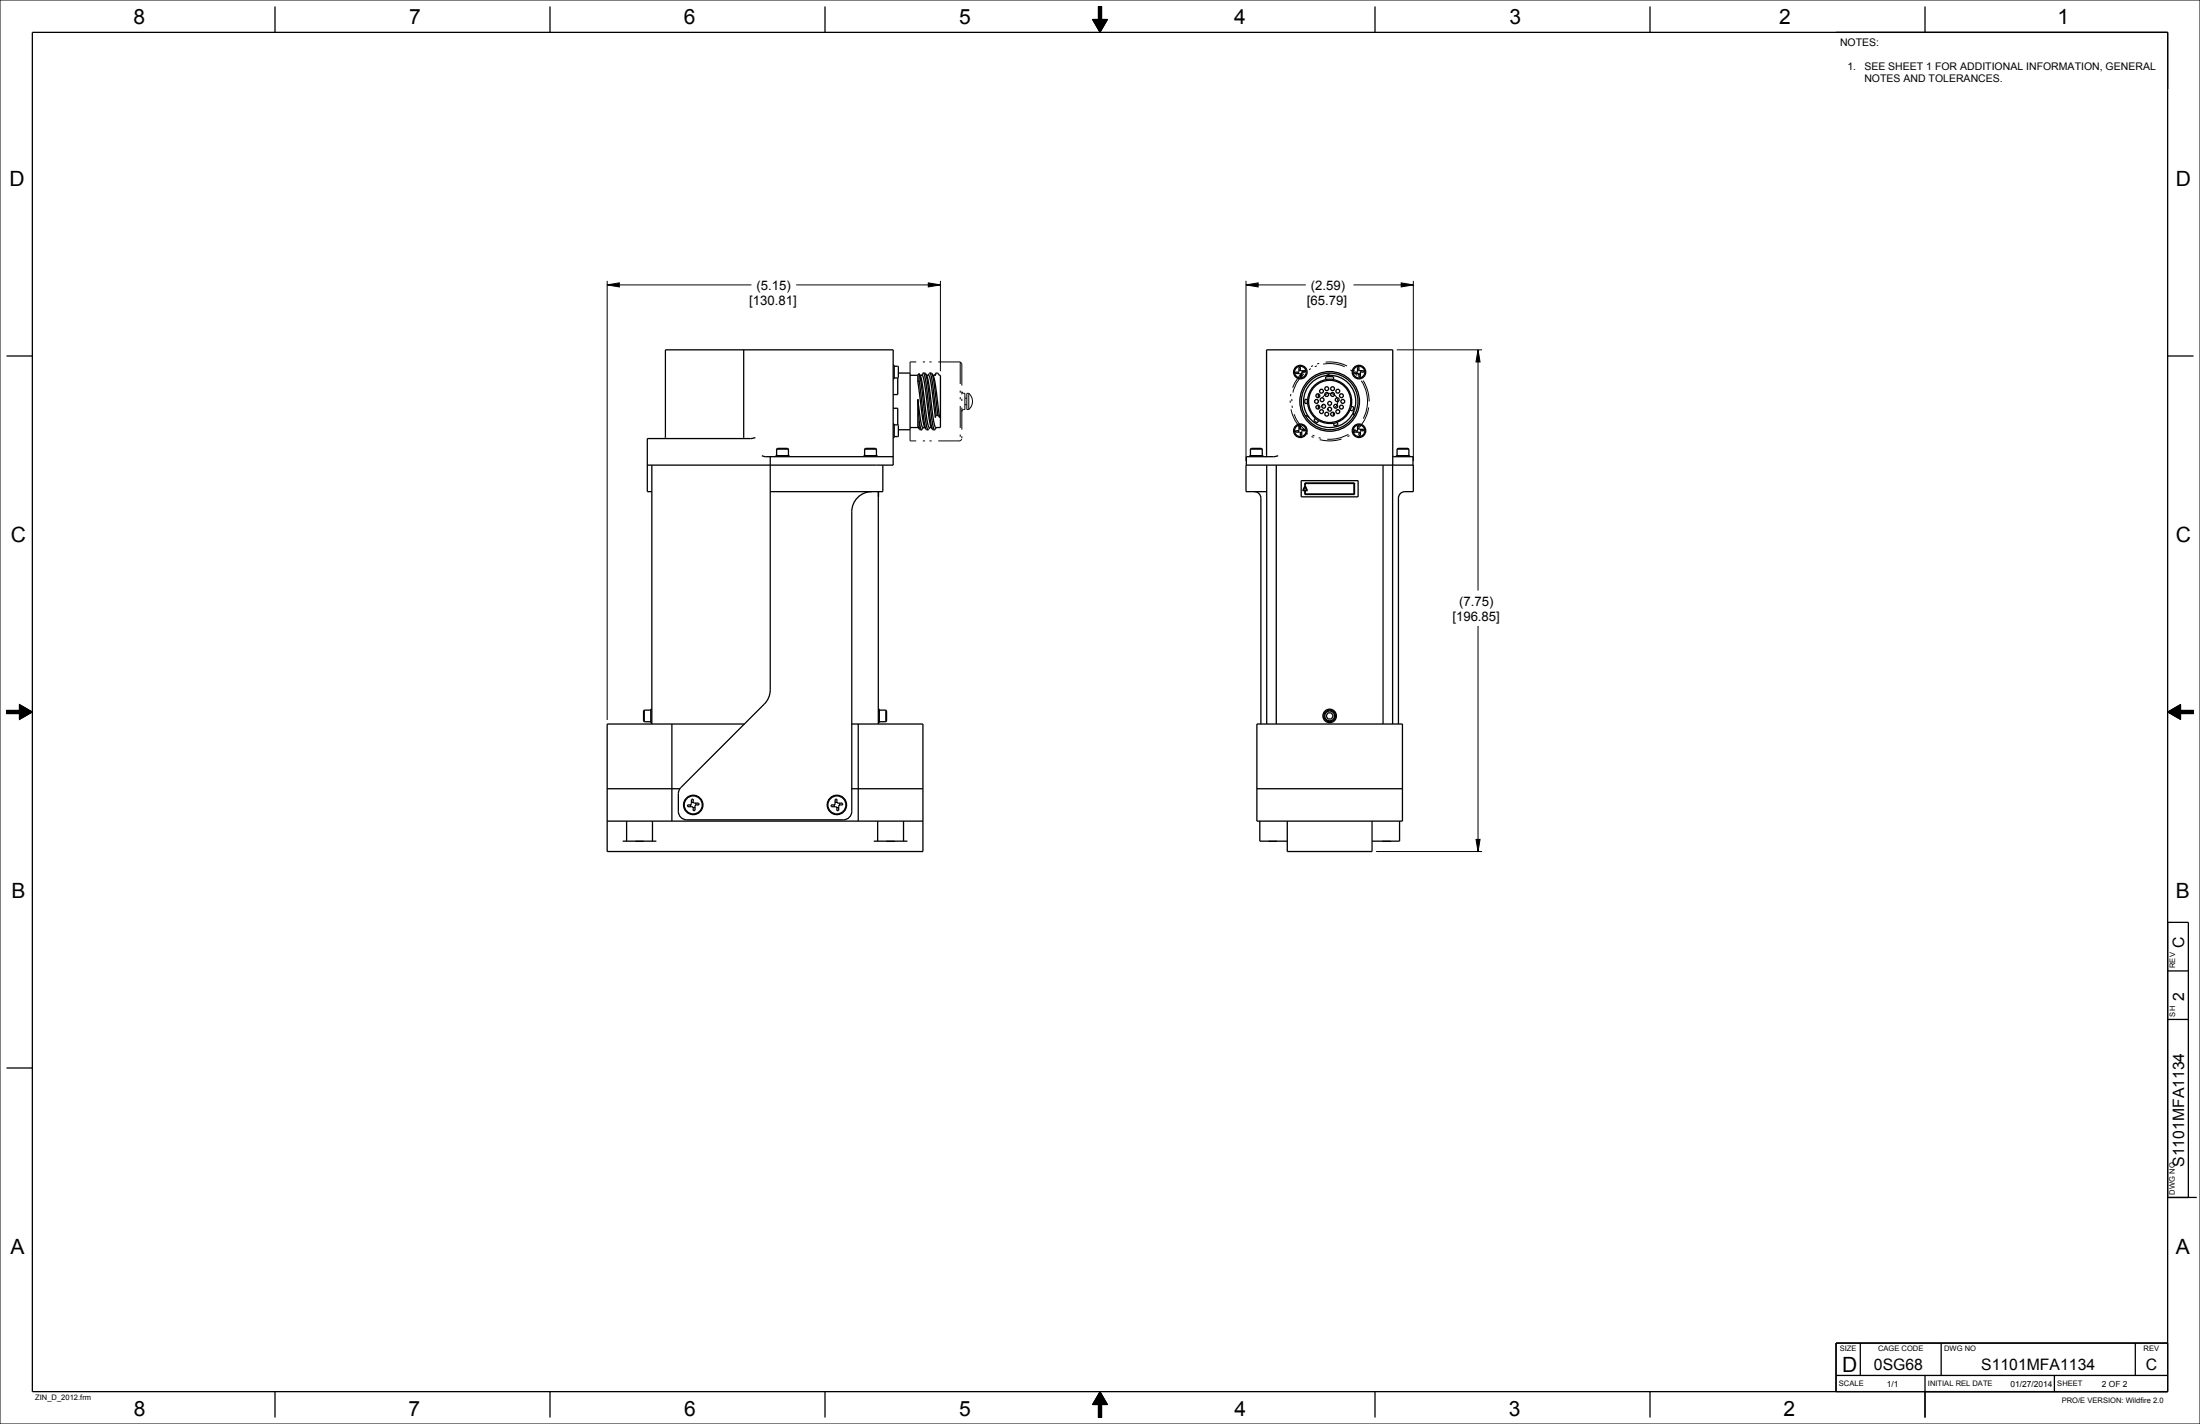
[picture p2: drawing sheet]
<svg xmlns="http://www.w3.org/2000/svg" width="864mm" height="559mm" viewBox="0 0 864 559" stroke-linecap="round" stroke-linejoin="round" font-family="sans-serif">
<g fill="none" stroke="#000" stroke-width=".39">
<path d="M0 0h863.6v558.8h-863.6zM431.2 2.5h1.2v5.1h2.3l-2.9 5.1-2.9-5.1h2.3zM238.3 111.8l4.8-.8v1.6zM238.3 110.2v172.3M238.3 111.8h56.7M312.5 111.8h56.7M364.4 111l4.8 .8-4.8 .8zM369.2 110.2v35.5M489.1 111.8l4.8-.8v1.6zM489.1 111.8h23.5M489.1 110.2v70.7M531.3 111.8h23.5"/>
<path d="M550 111l4.8 .8-4.8 .8zM554.8 110.2v70.7M548.3 137.3h33.5M580.2 137.3l.8 4.7h-1.6zM580.2 137.3v94.4M580.2 245.6v88.6M2.5 278.8h5.1v-2.3l5.1 2.9-5.1 2.9v-2.3h-5.1zM850.9 279.4l5.1-2.9v2.3h5.1v1.2h-5.1v2.3zM540.2 334.2h41.6M579.4 329.4h1.6l-.8 4.8zM431.8 546.1l2.9 5.1h-2.3v5.1h-1.2v-5.1h-2.3z"/>
</g>
<path d="M431.2 2.5h1.2v5.1h2.3l-2.9 5.1-2.9-5.1h2.3zM238.3 111.8l4.8-.8v1.6zM364.4 111l4.8 .8-4.8 .8zM489.1 111.8l4.8-.8v1.6zM550 111l4.8 .8-4.8 .8zM580.2 137.3l.8 4.7h-1.6zM850.9 279.4l5.1-2.9v2.3h5.1v1.2h-5.1v2.3zM2.5 278.8h5.1v-2.3l5.1 2.9-5.1 2.9v-2.3h-5.1zM579.4 329.4h1.6l-.8 4.8zM431.8 546.1l2.9 5.1h-2.3v5.1h-1.2v-5.1h-2.3z" fill="#000"/>
<g fill="none" stroke="#000" stroke-width=".51">
<path d="M12.7 12.7h838.2v533.4h-838.2zM107.9 2.5v10.2M215.9 2.5v10.2M323.8 2.5v10.2M539.8 2.5v10.2M647.7 2.5v10.2M755.6 2.5v10.2M2.5 139.7h10.2M291.9 137.3v34.4l-.2 .4M850.9 139.7h10.2M350.6 143.4h.4v5.3h-.4M351 143.7h1.4l.2 .3v4.1l-.2 .2"/>
<path d="M351 148.3h1.4M352.4 148.3v6.5h-1.8M352.6 146.4h4.6v22.2h-4.6M357.2 147.3h3.1M360.3 149.9l1.8 14.1a8.6 8.6 0 0 0 1.3 4.3M360.3 156.7l.5 8.4M360.3 156.7l1.4 10 .5 1 .9 .1M360.3 147.3v2.6M360.3 156.7v10.6M360.7 146.6l-.4 .7M360.8 146.6h.1M360.8 146.6v.1"/>
<path d="M360.8 146.7h.1M360.8 149.3l1.8 15 .8 4M360.8 149.3l-.5 .6M360.8 146.7v2.6M360.8 146.7l.8 4 1.8 14.8 .5 2.3 .4 .8M360.8 146.7a14.7 14.7 0 0 1 1.7 7.2l1.7 12.4 .5 1.4 .9 .1M361.1 147.3h1l.5 1.5 1.8 13.2a13.3 13.3 0 0 0 1.6 6.3M362.4 146.4l.9 .2M362.4 146.4l-.6 .9M362.4 146.4l.5 .8 .5 2.4 1.8 14.8 .8 3.9M363.3 146.6l.1 .1M363.4 146.7l.8 4 1.7 14.8 .5 2.3 .5 .8"/>
<path d="M363.4 146.7a14.8 14.8 0 0 1 1.6 7.2l1.9 13 .4 .9h1.9v-20.5h-.5M363.7 147.3h.9l.5 1.2 2.1 15.3 .3-.7M365 146.4l-.6 .9M365 146.4l.8 .2M365 146.4l.5 .9 .4 2.4 1.6 13.4M365.8 146.6l.7 1.3 .5 2.3 1.8 13.6-.7-.7M365.8 146.6l.1 .1M365.9 146.7h.1M365.9 146.7l.8 4.1 1.4 12.3M367.4 146.4l-.5 .9M367.4 146.4h.1M367.5 146.4l-.3 1-1-.1"/>
<path d="M367.5 146.4h-.1M367.5 146.4h.6l.6 .9M368.7 147.3l.1 .1M509.6 146l.2 .6M510.4 145.1v-1l-.5 .1v1.7l-1.4 .1 .1 .6h1.7l.1 1.3h.4l.2-1.6 .3-.3M510.4 145.1l.4 .4h1.5l.1 .5h-1.1M510.5 145.2l-.6 .2M511 146.6l-.6 .2M511.1 145.5l.2 .5M513.2 156.7v1.6M515.9 151.3l2.5-1.7 2-.6v-1.1h3.1v1.1a8.7 8.7 0 0 1 6.9 10.4l1 .4-.2 .7-.2 .8-1.1-.4a8.7 8.7 0 0 1-5 4.8l.3 1-.7 .2-.8 .2-.3-1a8.7 8.7 0 0 1-5.7-1.1l-.7 .9-.6-.4-.7-.5 .7-.9a8.7 8.7 0 0 1-3.1-5.8h-1.1v-1.6h1.1l.9-2.9zM517.5 154.6v1.4"/>
<path d="M517.5 157.3v.5M517.5 159v1.5M522 146.4l-1.5 1M523.5 148.9h-3.1M530.5 159.5l-.5 1.5M532.6 146l.2 .6M533.5 145.1v-1l-.6 .1v1.5l-.3 .3M533.5 145.1l.3 .4 1.6 .2v.3l-1.3 .2-.1 1.7h-.5l-.2-1.3h-1.7l-.1-.6h1.1M533.5 145.2l-.6 .2M534 146.6l-.5 .2M534.1 145.5l.2 .5M261 172.1l.2-.4v-34.4h89.4v45.2h-96.5"/>
<path d="M296.5 171.7l-1.9 .4h-40.5v20.8h1.8M299.1 178.8l1.5 .4h50M302.4 179.2v91.5a7.9 7.9 0 0 1-2.4 5.6l-33.1 33.2-.6 1.9v7a3.3 3.3 0 0 0 3.3 3.3h61.5a3.3 3.3 0 0 0 3.3-3.3v-117.6a7.9 7.9 0 0 1 7.8-7.9M304.5 179.2v-.4h5.3v.4M304.9 176.2l.3-.2h4l.3 .2M304.9 176.2v2.6M304.9 176.2h4.6M309.5 176.2v2.6M339.1 179.2v-.4h5.3v.4M339.4 176.2l.3-.2h4l.3 .2M339.4 176.2v2.6M339.4 176.2h4.6"/>
<path d="M344 176.2v2.6M350.6 166.4h.4v5.3h-.4M350.6 160.2h1.8v6.5M351 166.7h1.4M352.4 166.7l.2 .3v4.1l-.2 .2h-1.4M357.2 167.8h3.4M360.3 167.3l.5 .8M360.3 167.3l.6 1M360.8 168.1l.1 .2M360.8 165.1l.5 2.7 .5 .8M360.8 165.1v3M360.9 168.3l.2 .3h.7"/>
<path d="M362.4 167.8l-.6 .8M363.4 168.3h.1M363.4 168.3l.3 .3h.6M364.6 168.4l-.3 .2M365 167.8l-.4 .5M366 168.3l.2 .3h.7M367.5 167.8l-.6 .8M367.5 163.1h.6M490.5 179.2v-.4h5.3v.4M490.9 176.2h4.6M490.9 176.2l.3-.2h4l.3 .2M490.9 176.2v2.6"/>
<path d="M495.5 176.2v2.6M496.8 179.2l.4-.4v-41.5h49.5v45.2M501.8 178.8l-1.9 .4h-10.7v3.3M509.6 169l.2 .6M510.5 168.2l-.6 .2M511 169.6l-.6 .3M511.1 168.5l.2 .5M511.3 169h1.1l-.1-.5-1.7-.1-.2-1.3-.5 .1v1.7l-1.4 .1 .1 .4 1.5 .2 .3 .3M511.3 169l-.3 .4v1.5l-.6 .1v-1.1M512.3 163.1l1.6 .7M516.3 164.2l1.3 .9M523.4 161.8v1.4"/>
<path d="M524.9 160.8h.5M525 165.7l-1.5 .4M531.5 161.3l.1 1.8M532.6 169l.3-.3 .2-1.6h.4l.1 1.3 1.7 .1 .1 .5-1.3 .2-.1 1.7-.5 .1v-1.1M532.6 169h-1.1l.1 .6h1.5l.4 .3M532.6 169l.2 .6M533.5 168.2l-.6 .2M534 169.6l-.5 .3M534.1 168.5l.2 .5M546.7 178.8l.4 .4h7.6v3.3M548.1 179.2v-.4h5.3v.4M548.4 176.2h4.7"/>
<path d="M548.4 176.2l.3-.2h4l.4 .2M548.4 176.2v2.6M553.1 176.2v2.6M255.9 182.5v101.6M344.8 192.9v91.2M344.8 192.9v2.1M346.5 182.5v10.4h-44.1M492.4 192.9l1.6 .6 .7 .9 .3 1.1v88.6M497.2 192.9h-8.1v-10.4h65.7v10.4l-4.4 .3-1.2 1.2-.2 1.1v88.6M497.2 182.5v101.6M501 182.5v101.6M510.8 188.6h22.3v6.4h-22.3z"/>
<path d="M512.2 189.5h19.5v4.5h-19.5v-1.4h-.8l.9-2.1 .9 2.1h-.8v1.2h19.1v-4.1h-19.1v.8h-.2zM512.3 191l.6 1.3h-1.2zM542.9 182.5v101.6M546.7 182.5v101.6M252.9 278.7l-.3 .3v3.9l.3 .3M252.9 278.7v4.5M252.9 278.7h2.6M255.9 278.3h-.4v5.3h.4M344.8 278.3h.4v5.3h-.4M345.2 278.7h2.5M347.7 278.7l.3 .3v3.9l-.3 .3M347.7 278.7v4.5"/>
<path d="M521.3 279.7h1.3l.7 1.2-.7 1.2h-1.3l-.7-1.2zM252.9 283.2h2.6M263.7 284.1v38.1M292.2 284.1h-53.9v50.1h124v-50.1h-27.9M336.9 284.1v38.1M345.2 283.2h2.5M493.4 284.1h57.1v38.1h-57.1zM238.3 309.5h28.6M271 315.8l.3 .8M271.4 313.7l.7-.1 .1 1.2 .3 .3 1.8 .1 .1 .7h-1.2l-.3 .3-.1 1.8-.7 .1v-1.2l-.3-.3h-1.8l-.1-.7 1.2-.1 .3-.3zM272.2 314.8l-.8 .2M272.8 316.7l-.7 .3"/>
<path d="M273 315.2l.2 .7M327.4 315.8l.3 .8M327.8 313.7l.7-.1 .1 1.2 .3 .3 1.8 .1 .1 .7h-1.2l-.3 .3-.1 1.8-.7 .1v-1.2l-.3-.3h-1.8l-.1-.7 1.2-.1 .3-.3zM328.5 314.8l-.7 .2M329.2 316.7l-.7 .3M329.3 315.2l.3 .7M334.4 309.5h27.9M493.4 309.5h57.1M238.3 322.2h124M244.4 330.1h13.2M246 322.2v7.9M249.4 330.1l.1 .1"/>
<path d="M252.7 330.1l-.1 .1M256.1 322.2v7.9M343 330.1h13.2M344.5 322.2v7.9M347.9 330.1l.1 .1M351.3 330.1l-.1 .1M354.7 322.2v7.9M494.5 322.2v7.9h10.8M497.9 330.1l.1 .1M501.3 330.1l-.1 .1M505.3 322.2v12h33.3v-12M542.6 330.1l.1 .1"/>
<path d="M546 330.1l-.1 .1M549.4 322.2v7.9h-10.8M850.9 361.9h8.1v108M850.9 381h8.1M2.5 419.1h10.2M850.9 400h8.1M850.9 469.9h11.4M720.7 539.8h130.2M730.2 527v12.8M755.6 539.8v16.5M762 527v12.8M806.4 539.8v6.3"/>
<path d="M838.2 527v12.8M850.9 527h-130.2v19.1M107.9 546.1v10.2M215.9 546.1v10.2M323.8 546.1v10.2M539.8 546.1v10.2M647.7 546.1v10.2"/>
<circle cx="510.4" cy="146" r="2.29"/>
<circle cx="510.4" cy="146" r="2.65"/>
<circle cx="516.8" cy="157.5" r=".76"/>
<circle cx="517.3" cy="159.8" r=".76"/>
<circle cx="517.3" cy="155.3" r=".76"/>
<circle cx="518.8" cy="153.5" r=".76"/>
<circle cx="519" cy="156.9" r=".76"/>
<circle cx="519.6" cy="159.4" r=".76"/>
<circle cx="520.8" cy="154.8" r=".76"/>
<circle cx="520.8" cy="152.5" r=".76"/>
<circle cx="522" cy="157.5" r="11.7"/>
<circle cx="522" cy="157.5" r="10.3"/>
<circle cx="522" cy="157.5" r="8.3"/>
<circle cx="522" cy="158.3" r=".76"/>
<circle cx="522" cy="157.5" r="11.1"/>
<circle cx="523.1" cy="154.8" r=".76"/>
<circle cx="523.1" cy="152.5" r=".76"/>
<circle cx="524.3" cy="159.4" r=".76"/>
<circle cx="524.9" cy="156.9" r=".76"/>
<circle cx="525.2" cy="153.5" r=".76"/>
<circle cx="526.6" cy="155.3" r=".76"/>
<circle cx="526.6" cy="159.8" r=".76"/>
<circle cx="527.1" cy="157.5" r=".76"/>
<circle cx="533.5" cy="146" r="2.29"/>
<circle cx="533.5" cy="146" r="2.65"/>
<circle cx="510.4" cy="169" r="2.29"/>
<circle cx="510.4" cy="169" r="2.65"/>
<circle cx="518.8" cy="161.5" r=".76"/>
<circle cx="520.8" cy="162.5" r=".76"/>
<circle cx="522" cy="160.6" r=".76"/>
<circle cx="523.1" cy="162.5" r=".76"/>
<circle cx="525.2" cy="161.5" r=".76"/>
<circle cx="533.5" cy="169" r="2.29"/>
<circle cx="533.5" cy="169" r="2.65"/>
<circle cx="522" cy="280.9" r="2.28"/>
<circle cx="522" cy="280.9" r="2.65"/>
<circle cx="522" cy="280.9" r="1.92"/>
<circle cx="272.1" cy="315.9" r="3.8"/>
<circle cx="272.1" cy="315.9" r="3.5"/>
<circle cx="328.5" cy="315.9" r="3.8"/>
<circle cx="328.5" cy="315.9" r="3.5"/>
</g>
<g fill="none" stroke="#000" stroke-width=".39" stroke-dasharray="8.6 2.6 .9 1.7 .9 2.6" stroke-linecap="butt">
<path d="M357.2 146.4v-4.4M376.9 142v31M376.9 142h-19.7M377.6 142.7v29.7M377.6 142.7l-.7-.7M377.6 153.6l.2 .5 .5 .2M378.8 154.3h-.5M379.5 158.8h-.7M379.5 156.3h-.7M380.3 154.3h-.8M380.3 154.3l1.1 1.5 .3 1.7M381.7 157.5l-.3 1.8-1.1 1.4"/>
<path d="M525.1 157.5a3.2 3.2 0 0 0-4.5-2.8 3.2 3.2 0 0 0-.6 5.3 3.2 3.2 0 0 0 5.1-1.8v-.7M536.8 157.5a14.9 14.9 0 0 0-21.8-13.1 14.9 14.9 0 0 0-1.3 25.5 14.9 14.9 0 0 0 23-10.9l.1-1.5M537.4 157.5a15.5 15.5 0 0 0-22.7-13.6 15.5 15.5 0 0 0-1.4 26.5 15.5 15.5 0 0 0 24.1-11.3v-1.6M357.2 168.6v4.4M376.9 173h-19.7M377.6 172.4l-.7 .6M378.3 160.7l-.5 .2-.2 .6M378.8 160.7v-6.4M378.8 160.7h-.5M379.5 160.7v-6.4M380.3 160.7v-6.4M380.3 160.7h-.8"/>
</g>
<g font-size="8.3">
<text x="52.4" y="9.5">8</text>
<text x="160.6" y="9.5">7</text>
<text x="268.5" y="9.5">6</text>
<text x="376.5" y="9.5">5</text>
<text x="484.4" y="9.5">4</text>
<text x="592.5" y="9.5">3</text>
<text x="698.4" y="9.5">2</text>
<text x="807.6" y="9.5">1</text>
<text x="3.8" y="73">D</text>
<text x="854.1" y="73">D</text>
<text x="4.2" y="212.8">C</text>
<text x="854.1" y="212.7">C</text>
<text x="4.6" y="352.4">B</text>
<text x="854.1" y="352.4">B</text>
<text x="4.1" y="492.1">A</text>
<text x="854.1" y="492.1">A</text>
<text x="723.1" y="538.2">D</text>
<text x="52.5" y="555.6">8</text>
<text x="160.3" y="555.6">7</text>
<text x="268.5" y="555.6">6</text>
<text x="376.5" y="555.6">5</text>
<text x="484.7" y="555.6">4</text>
<text x="592.2" y="555.6">3</text>
<text x="700.1" y="555.6">2</text>
</g>
<g font-size="6.2">
<text x="857.4" y="372.1" transform="rotate(-90 857.4 372.1)">C</text>
<text x="857.4" y="392.6" transform="rotate(-90 857.4 392.6)">2</text>
<text x="857.4" y="457.9" transform="rotate(-90 857.4 457.9)">S1101MFA1134</text>
<text x="735.6" y="537.7">0SG68</text>
<text x="777.7" y="537.7">S1101MFA1134</text>
<text x="842.3" y="537.7">C</text>
</g>
<g font-size="5.2">
<text x="296.9" y="113.8">(5.15)</text>
<text x="514.6" y="113.8">(2.59)</text>
<text x="294.1" y="119.7">[130.81]</text>
<text x="513" y="119.7">[65.79]</text>
<text x="572.8" y="237.7">(7.75)</text>
<text x="570.1" y="243.7">[196.85]</text>
</g>
<g font-size="4.1">
<text x="722.3" y="17.9">NOTES:</text>
<text x="725.2" y="27.4">1.</text>
<text x="731.8" y="27.4">SEE SHEET 1 FOR ADDITIONAL INFORMATION, GENERAL</text>
<text x="731.8" y="32.1">NOTES AND TOLERANCES.</text>
</g>
<g font-size="3.3">
<text x="740.7" y="544.2">1/1</text>
<text x="789.2" y="544.2">01/27/2014</text>
<text x="825.1" y="544.2">2 OF 2</text>
</g>
<g font-size="3">
<text x="853.8" y="379.9" transform="rotate(-90 853.8 379.9)">REV</text>
<text x="853.9" y="398.9" transform="rotate(-90 853.9 398.9)">SH</text>
<text x="853.8" y="468.8" transform="rotate(-90 853.8 468.8)">DWG NO</text>
<text x="722.2" y="530.2">SIZE</text>
<text x="737.2" y="530.2">CAGE CODE</text>
<text x="763.1" y="530.2">DWG NO</text>
<text x="841.5" y="530.2">REV</text>
<text x="721.9" y="544">SCALE</text>
<text x="756.8" y="544">INITIAL REL DATE</text>
<text x="807.6" y="544">SHEET</text>
<text x="13.8" y="549.5">ZIN_D_2012.frm</text>
<text x="809.3" y="550.4">PRO/E VERSION: Wildfire 2.0</text>
</g>
</svg>
